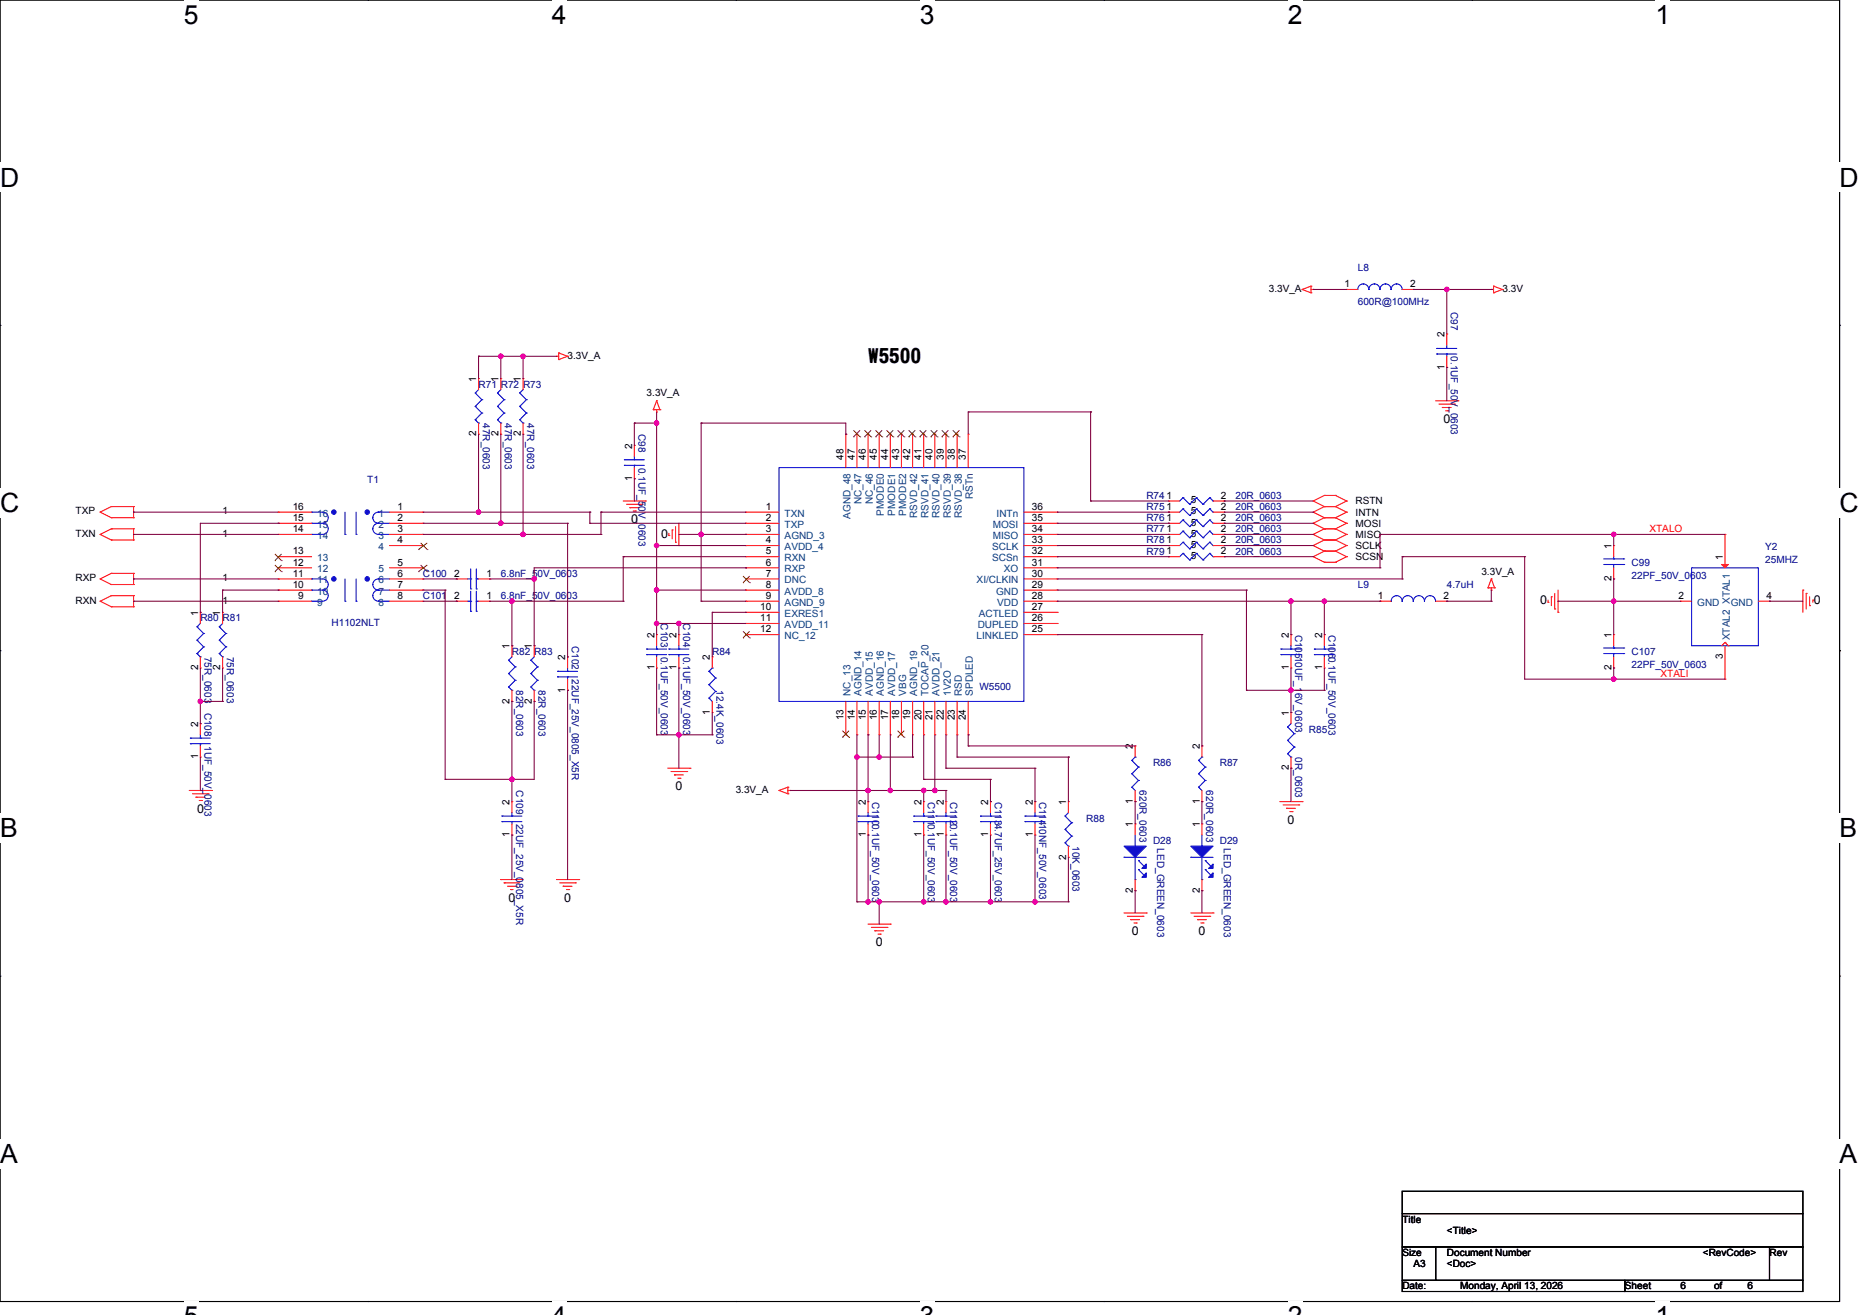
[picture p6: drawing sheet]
<svg xmlns="http://www.w3.org/2000/svg" width="297mm" height="210mm" viewBox="0 0 297 210" stroke-linecap="round" stroke-linejoin="round" font-family="sans-serif">
<path d="M0 0h293.9v207.8h-293.9z" fill="none" stroke="#000" stroke-width=".17"/>
<g fill="#fff">
<path d="M29.4 0h2.3v4.7h-2.3z"/>
<path d="M29.4 207.8h2.3v2.2h-2.3z"/>
</g>
<path d="M58.8 0h.1M58.8 207.8h.1" fill="none" stroke="#000" stroke-width=".17"/>
<g fill="#fff">
<path d="M88.2 0h2.3v4.7h-2.3z"/>
<path d="M88.2 207.8h2.3v2.2h-2.3z"/>
</g>
<path d="M117.6 0h.1M117.6 207.8h.1" fill="none" stroke="#000" stroke-width=".17"/>
<g fill="#fff">
<path d="M146.9 0h2.4v4.7h-2.4z"/>
<path d="M146.9 207.8h2.4v2.2h-2.4z"/>
</g>
<path d="M176.3 0h.1M176.3 207.8h.1" fill="none" stroke="#000" stroke-width=".17"/>
<g fill="#fff">
<path d="M205.7 0h2.4v4.7h-2.4z"/>
<path d="M205.7 207.8h2.4v2.2h-2.4z"/>
</g>
<path d="M235.1 0h.1M235.1 207.8h.1" fill="none" stroke="#000" stroke-width=".17"/>
<g fill="#fff">
<path d="M264.5 0h2.4v4.7h-2.4z"/>
<path d="M264.5 207.8h2.4v2.2h-2.4z"/>
<path d="M0 26h3.1v4.7h-3.1z"/>
<path d="M293.9 26h3.1v4.7h-3.1z"/>
<path d="M0 77.9h3.1v4.8h-3.1z"/>
<path d="M293.9 77.9h3.1v4.8h-3.1z"/>
</g>
<path d="M0 52h.1M293.9 52h.1" fill="none" stroke="#000" stroke-width=".17"/>
<g fill="#fff">
<path d="M0 129.9h2.8v4.7h-2.8z"/>
<path d="M293.9 129.9h2.8v4.7h-2.8z"/>
</g>
<path d="M0 103.9h.1M293.9 103.9h.1" fill="none" stroke="#000" stroke-width=".17"/>
<g fill="#fff">
<path d="M0 181.9h2.8v4.7h-2.8z"/>
<path d="M293.9 181.9h2.8v4.7h-2.8z"/>
</g>
<path d="M0 155.9h.1M293.9 155.9h.1M224 190.2h64v3.6h-64zM224 193.8h64v5.3h-64zM224 199.1h5.4v5.4h-5.4zM229.4 199.1h53.3v5.4h-53.3zM282.7 199.1h5.3v5.4h-5.3zM224 204.5h35.6v1.7h-35.6zM259.6 204.5h28.4v1.7h-28.4z" fill="none" stroke="#000" stroke-width=".17"/>
<g fill="none" stroke="#f00" stroke-width=".17">
<path d="M88.9 56.9h.1M88.9 56.9h.4M89.3 57.4h.1M89.3 56.4h.1M89.3 56.4v1M89.3 56.4l1.4 .5M90.7 56.9h.1M90.7 56.9l-1.4 .5M208 46.2h.1M208 46.2l1.4 .6M209.4 46.8h.1M209.4 45.7h.1"/>
<path d="M209.4 46.2h.4M209.4 45.7v1.1M209.4 45.7l-1.4 .5M209.8 46.2h.1M215.1 46.2h.1M215.1 46.2h1.8M224 46.2h1.8M225.8 46.2h.1M231.1 58.7h.1M231.1 53.3h.1M231.1 53.3v1.8M231.1 56.9v1.8"/>
<path d="M238.3 46.2h.1M238.3 46.2h.3M238.6 45.7h.1M238.6 46.8h.1M238.6 45.7v1.1M238.6 45.7l1.4 .5M240 46.2h.1M240 46.2l-1.4 .6M76.5 60.5h.1M76.5 69.3h.1M76.5 60.5v1.7M76.5 67.6v1.7"/>
<path d="M80 60.5h.1M80 69.3h.1M80 60.5v1.7M80 67.6v1.7M83.6 60.5h.1M83.6 69.3h.1M83.6 60.5v1.7M83.6 67.6v1.7M101.3 76.5h.1M101.3 71.1h.1M101.3 71.1v1.8M101.3 74.7v1.8"/>
<path d="M104.4 65.4h.1M104.4 65.4h1M104.9 65.8h.1M104.9 64h.1M104.9 65.4v.4M104.9 64l-.5 1.4M104.9 64l.5 1.4M105.4 65.4h.1M135.1 69.3h.1M135.1 69.3v5.4M136.9 69.3h.1M136.9 69.3v5.4"/>
<path d="M138.7 69.3h.1M138.7 69.3v5.4M140.5 69.3h.1M140.5 69.3v5.4M142.2 69.3h.1M142.2 69.3v5.4M144 69.3h.1M144 69.3v5.4M145.8 69.3h.1M145.8 69.3v5.4M147.6 69.3h.1M147.6 69.3v5.4"/>
<path d="M149.4 69.3h.1M149.4 69.3v5.4M151.1 69.3h.1M151.1 69.3v5.4M152.9 69.3h.1M152.9 69.3v5.4M154.7 69.3h.1M154.7 69.3v5.4M211.6 79.1h.1M211.6 79.1h1.8M211.6 79.1l-1.8 .9M213.4 79.1h.1"/>
<path d="M213.4 79.1l1.7 .9M229.4 64h3.5M229.9 64.5h2.5M230.4 65.1h.1M230.4 65.1h1.4M231 65.6h.3M231.3 65.6h.1M232.4 64.5h.1M232.9 64h.1M16 81.8h.1M16 85.3h.1M16 92.5h.1"/>
<path d="M16 96h.1M16 81.8l1.8 .9M16 85.3l1.8 .9M16 92.5l1.8 .8M16 96l1.8 .9M17.8 80.9h.1M17.8 82.7h.1M17.8 84.5h.1M17.8 86.2h.1M17.8 91.6h.1M17.8 93.3h.1M17.8 95.1h.1"/>
<path d="M17.8 96.9h.1M17.8 84.5h3.5M17.8 86.2h3.5M17.8 82.7h3.5M17.8 80.9h3.5M17.8 80.9l-1.8 .9M17.8 84.5l-1.8 .8M17.8 91.6l-1.8 .9M17.8 91.6h3.5M17.8 93.3h3.5M17.8 95.1l-1.8 .9M17.8 95.1h3.5"/>
<path d="M17.8 96.9h3.5M21.3 80.9h.1M21.3 82.7h.1M21.3 84.5h.1M21.3 86.2h.1M21.3 91.6h.1M21.3 93.3h.1M21.3 95.1h.1M21.3 96.9h.1M21.3 80.9v1.8M21.3 84.5v1.7M21.3 91.6v1.7"/>
<path d="M21.3 95.1v1.8M32 97.8h.1M32 97.8v1.8M35.6 97.8h.1M35.6 97.8v1.8M44.4 96h.1M44.4 94.2h.1M44.4 92.5h.1M44.4 90.7h.1M44.4 88.9h.1M44.4 85.3h.1M44.4 83.6h.1"/>
<path d="M44.4 81.8h.1M44.4 88.9h5.4M44.4 85.3h5.4M44.4 81.8h5.4M44.4 83.6h5.4M44.4 90.7h5.4M44.4 92.5h5.4M44.4 94.2h5.4M44.4 96h5.4M62.2 87.1h5.4M62.2 85.3h5.4M62.2 81.8h5.4"/>
<path d="M62.2 83.6h5.4M62.2 90.7h5.4M62.2 92.5h5.4M62.2 94.2h5.4M62.2 96h5.4M67.6 87.1h.1M67.6 85.3h.1M67.6 81.8h.1M67.6 83.6h.1M67.6 90.7h.1M67.6 92.5h.1M67.6 94.2h.1"/>
<path d="M67.6 96h.1M72.9 96h.1M72.9 92.5h.1M72.9 92.5h1.8M72.9 96h1.8M76.5 92.5h1.7M76.5 96h1.7M78.2 96h.1M78.2 92.5h.1M99.6 80h3.5M100.1 80.5h2.5M100.6 81.1h.1"/>
<path d="M100.6 81.1h1.5M101.2 81.6h.3M101.5 81.6h.1M102.6 80.5h.1M103.1 80h.1M106.9 85.5h.1M106.9 85.2v.3M107.4 84.6h.1M107.4 84.6v1.5M107.9 86.6h.1M107.9 84.1v2.5M108.5 87.1h.1"/>
<path d="M108.5 83.6v3.5M119.1 81.8h.1M119.1 83.6h.1M119.1 85.3h.1M119.1 87.1h.1M119.1 88.9h.1M119.1 90.7h.1M119.1 92.5h.1M119.1 94.2h.1M119.1 96h.1M119.1 97.8h.1M119.1 99.6h.1"/>
<path d="M119.1 88.9h5.4M119.1 87.1h5.4M119.1 85.3h5.4M119.1 81.8h5.4M119.1 83.6h5.4M119.1 90.7h5.4M119.1 92.5h5.4M119.1 94.2h5.4M119.1 96h5.4M119.1 97.8h5.4M119.1 99.6h5.4M163.6 88.9h5.3"/>
<path d="M163.6 87.1h5.3M163.6 85.3h5.3M163.6 81.8h5.3M163.6 83.6h5.3M163.6 90.7h5.3M163.6 92.5h5.3M163.6 94.2h5.3M163.6 96h5.3M163.6 97.8h5.3M163.6 99.6h5.3M168.9 81.8h.1M168.9 83.6h.1"/>
<path d="M168.9 85.3h.1M168.9 87.1h.1M168.9 88.9h.1M168.9 90.7h.1M168.9 92.5h.1M168.9 94.2h.1M168.9 96h.1M168.9 97.8h.1M168.9 99.6h.1M186.7 88.9h.1M186.7 80h.1M186.7 83.6h.1"/>
<path d="M186.7 85.3h.1M186.7 81.8h.1M186.7 87.1h.1M186.7 80h1.8M186.7 88.9h1.8M186.7 87.1h1.8M186.7 85.3h1.8M186.7 81.8h1.8M186.7 83.6h1.8M193.8 80h1.8M193.8 88.9h1.8M193.8 87.1h1.8"/>
<path d="M193.8 85.3h1.8M193.8 81.8h1.8M193.8 83.6h1.8M195.6 88.9h.1M195.6 80h.1M195.6 83.6h.1M195.6 85.3h.1M195.6 81.8h.1M195.6 87.1h.1M209.8 85.3h.1M209.8 83.6h.1M209.8 88.9h.1"/>
<path d="M209.8 87.1h.1M209.8 81.8h.1M209.8 80h.1M209.8 85.3l1.8 .9M209.8 83.6l1.8 .9M209.8 88.9l1.8 .9M209.8 87.1l1.8 .9M209.8 81.8l1.8 .9M209.8 80l1.8 .9M211.6 84.5h.1M211.6 86.2h.1M211.6 82.7h.1"/>
<path d="M211.6 88h.1M211.6 89.8h.1M211.6 80.9h.1M211.6 84.5h1.8M211.6 84.5l-1.8 .8M211.6 86.2h1.8M211.6 82.7h1.8M211.6 82.7l-1.8 .9M211.6 88h1.8M211.6 88l-1.8 .9M211.6 89.8h1.8M211.6 86.2l-1.8 .9"/>
<path d="M211.6 80.9h1.8M211.6 80.9l-1.8 .9M213.4 84.5h.1M213.4 86.2h.1M213.4 82.7h.1M213.4 88h.1M213.4 89.8h.1M213.4 80.9h.1M213.4 84.5l1.7 .8M213.4 82.7l1.7 .9M213.4 88l1.7 .9M213.4 86.2l1.7 .9"/>
<path d="M213.4 80.9l1.7 .9M215.1 85.3h.1M215.1 83.6h.1M215.1 88.9h.1M215.1 87.1h.1M215.1 81.8h.1M215.1 80h.1M215.1 85.3l-1.7 .9M215.1 83.6l-1.7 .9M215.1 88.9l-1.7 .9M215.1 87.1l-1.7 .9M215.1 81.8l-1.7 .9"/>
<path d="M215.1 80l-1.7 .9M220.5 96h.1M220.5 96h1.7M229.4 96h1.7M231.1 96h.1M237.7 93.9h.1M237.7 93.9h1.1M238.3 94.2h.1M238.3 92.5h.1M238.3 93.9v.3M238.3 92.5l-.6 1.4M238.3 92.5l.5 1.4"/>
<path d="M238.8 93.9h.1M247.3 96.2h.1M247.3 95.8v.4M247.9 95.3h.1M247.9 95.3v1.4M248.4 97.3h.1M248.4 94.8v2.5M248.9 97.8h.1M248.9 94.2v3.6M257.8 87.1h.1M257.8 92.5h.1M257.8 87.1v1.8"/>
<path d="M257.8 90.7v1.8M268.5 96h.1M268.5 96h1.8M275.6 85.3h.1M275.6 85.3v5.4M280.9 96h1.8M282.7 96h.1M288 94.2h.1M288 94.2v3.6M288.6 94.8h.1M288.6 94.8v2.5M289.1 96.7h.1"/>
<path d="M289.1 95.3v1.4M289.6 95.8h.1M289.6 95.8v.4M32 115.6h.1M32 106.7h.1M32 104.9v1.8M32 115.6v1.7M32 119.1v1.8M35.6 106.7h.1M35.6 104.9v1.8M81.8 103.1h.1M81.8 112h.1"/>
<path d="M81.8 103.1v1.8M81.8 110.2v1.8M85.3 103.1h.1M85.3 112h.1M85.3 103.1v1.8M85.3 110.2v1.8M90.7 110.2h.1M90.7 104.9h.1M90.7 104.9v1.8M90.7 108.5v1.7M104.9 106.7h.1M104.9 101.3h.1"/>
<path d="M104.9 101.3v1.8M104.9 104.9v1.8M108.5 106.7h.1M108.5 101.3h.1M108.5 101.3v1.8M108.5 104.9v1.8M113.8 113.8h.1M113.8 104.9h.1M113.8 104.9v1.8M113.8 112v1.8M119.1 101.3h.1M119.1 101.3h5.4"/>
<path d="M135.1 117.3h.1M135.1 112v5.3M136.9 117.3h.1M136.9 112v5.3M138.7 117.3h.1M138.7 112v5.3M140.5 117.3h.1M140.5 112v5.3M142.2 117.3h.1M142.2 112v5.3M144 117.3h.1M144 112v5.3"/>
<path d="M145.8 117.3h.1M145.8 112v5.3M147.6 117.3h.1M147.6 112v5.3M149.4 117.3h.1M149.4 112v5.3M151.1 117.3h.1M151.1 112v5.3M152.9 117.3h.1M152.9 112v5.3M154.7 117.3h.1M154.7 112v5.3"/>
<path d="M163.6 101.3h5.3M168.9 101.3h.1M181.4 119.1h.1M181.4 119.1v1.8M192 119.1h.1M192 119.1v1.8M206.2 113.8h.1M206.2 106.7h.1M206.2 101.3h.1M206.2 101.3v1.8M206.2 104.9v1.8M206.2 113.8v1.8"/>
<path d="M211.6 106.7h.1M211.6 101.3h.1M211.6 101.3v1.8M211.6 104.9v1.8M257.8 101.3h.1M257.8 106.7h.1M257.8 101.3v1.8M257.8 104.9v1.8M275.6 102.6h.1M275.6 108.5h.1M275.6 102.6l-.5 .5M275.6 102.6l.5 .5"/>
<path d="M275.6 103.1v5.4M276.1 103.1h.1M30.2 126.2h3.6M30.8 126.8h2.5M31.3 127.3h.1M31.3 127.3h1.4M31.8 127.8h.4M32 120.9h.1M32.2 127.8h.1M33.3 126.8h.1M33.8 126.2h.1M81.8 133.3h.1"/>
<path d="M81.8 128h.1M81.8 128v1.8M81.8 131.6v1.7M106.7 122.7h3.5M107.2 123.2h2.5M107.7 123.8h.1M107.7 123.8h1.5M108.3 124.3h.3M108.6 124.3h.1M109.7 123.2h.1M110.2 122.7h.1M124.5 126.2h.1"/>
<path d="M124.5 126.2l1.4 .6M125.9 126.8h.1M125.9 125.7h.1M125.9 126.2h.3M125.9 125.7v1.1M125.9 125.7l-1.4 .5M126.2 126.2h.1M138.7 133.3h.1M138.7 128h.1M138.7 128v1.8M138.7 131.6v1.7M147.6 133.3h.1"/>
<path d="M147.6 128h.1M147.6 128v1.8M147.6 131.6v1.7M151.1 133.3h.1M151.1 128h.1M151.1 128v1.8M151.1 131.6v1.7M158.2 133.3h.1M158.2 128h.1M158.2 128v1.8M158.2 131.6v1.7M165.4 133.3h.1"/>
<path d="M165.4 128h.1M165.4 128v1.8M165.4 131.6v1.7M170.7 128h.1M170.7 136.9h.1M170.7 128v1.8M170.7 135.1v1.8M181.4 128h.1M181.4 131.6h.1M181.4 126.2v1.8M181.4 131.6v1.7M192 128h.1"/>
<path d="M192 131.6h.1M192 126.2v1.8M192 131.6v1.7M204.5 128h3.5M205 128.5h2.5M205.5 129.1h.1M205.5 129.1h1.5M206.1 129.6h.3M206.2 122.7h.1M206.2 120.9v1.8M206.4 129.6h.1M207.5 128.5h.1"/>
<path d="M208 128h.1M80 140.5h.1M80 140.5h3.6M80.5 141h.1M80.5 141h2.5M81.1 141.5h1.4M81.6 142.1h.1M81.6 142.1h.4M82.5 141.5h.1M88.9 140.5h3.6M89.4 141h2.5M90 141.5h.1"/>
<path d="M90 141.5h1.4M90.5 142.1h.4M90.9 142.1h.1M91.9 141h.1M92.5 140.5h.1M138.7 147.6h3.5M139.2 148.1h2.5M139.8 148.6h.1M139.8 148.6h1.4M140.3 149.2h.3M140.6 149.2h.1M141.7 148.1h.1"/>
<path d="M142.2 147.6h.1M179.6 145.8h3.5M180.1 146.3h2.5M180.6 146.9h.1M180.6 146.9h1.5M181.2 147.4h.3M181.4 142.2h.1M181.4 140.5v1.7M181.5 147.4h.1M182.6 146.3h.1M183.1 145.8h.1M190.2 145.8h3.6"/>
<path d="M190.8 146.3h2.5M191.3 146.9h.1M191.3 146.9h1.4M191.8 147.4h.4M192 142.2h.1M192 140.5v1.7M192.2 147.4h.1M193.3 146.3h.1M193.8 145.8h.1"/>
</g>
<g fill="none" stroke="#00f" stroke-width=".17">
<path d="M216.9 46.2a.88 .88 0 0 1 .9-.9 .88 .88 0 0 1 .9 .9 .88 .88 0 0 1 .9-.9 .88 .88 0 0 1 .9 .9 .88 .88 0 0 1 .9-.9 .88 .88 0 0 1 .8 .9 .88 .88 0 0 1 .9-.9 .88 .88 0 0 1 .9 .9M229.5 55.6h.1M229.5 56.5h.1M229.5 55.6h3.2M229.5 56.5h3.2M231.1 56.5h.1M231.1 55.6h.1M231.1 55.1v.5M231.1 56.5v.4M75.9 62.8h.1M75.9 64.9h.1M75.9 67h.1"/>
<path d="M75.9 62.8l1.1 1M75.9 64.9l1.1 1.1M75.9 67l.6 .6M76.5 67.6h.1M76.5 62.2l-.6 .6M77 63.8h.1M77 66h.1M77 63.8l-1.1 1.1M77 66l-1.1 1M79.5 62.8h.1M79.5 64.9h.1M79.5 67h.1"/>
<path d="M79.5 62.8l1 1M79.5 64.9l1 1.1M79.5 67l.5 .6M80 67.6h.1M80 62.2l-.5 .6M80.5 63.8h.1M80.5 66h.1M80.5 63.8l-1 1.1M80.5 66l-1 1M83 62.8h.1M83 64.9h.1M83 67h.1"/>
<path d="M83 62.8l1.1 1M83 64.9l1.1 1.1M83 67l.6 .6M83.6 67.6h.1M83.6 62.2l-.6 .6M84.1 63.8h.1M84.1 66h.1M84.1 63.8l-1.1 1.1M84.1 66l-1.1 1M99.7 73.4h.1M99.7 74.3h.1M99.7 73.4h3.2"/>
<path d="M99.7 74.3h3.2M101.3 74.3h.1M101.3 73.4h.1M101.3 72.9v.5M101.3 74.3v.4M124.5 74.7h39.1v37.3h-39.1zM189 79.5h.1M189 79.5l-.5 .5M189 79.5l1.1 1M191.1 79.5h.1M191.1 79.5l-1 1M191.1 79.5l1.1 1"/>
<path d="M193.3 79.5h.1M193.3 79.5l-1.1 1M193.3 79.5l.5 .5M32 99.6l-.5 .5M35.6 99.6l-.6 .5M49.8 92.5h1.8a.88 .88 0 0 1 .8 .8 .88 .88 0 0 1-.8 .9M49.8 81.8h1.8a.88 .88 0 0 1 .8 .9 .88 .88 0 0 1-.8 .9M49.8 92.5h.1M49.8 94.2h.1M49.8 96h.1M49.8 85.3h.1M49.8 83.6h.1"/>
<path d="M49.8 81.8h.1M49.8 85.3h1.8M49.8 83.6h1.8M49.8 94.2h1.8M51.6 83.6a.88 .88 0 0 1 .8 .8 .88 .88 0 0 1-.8 .9M51.6 94.2a.88 .88 0 0 1 .8 .9 .88 .88 0 0 1-.8 .9h-1.8M55.1 85.3h.1M55.1 96h.1M55.1 81.8v3.5M55.1 92.5v3.5M56.9 85.3h.1M56.9 96h.1"/>
<path d="M56.9 81.8v3.5M56.9 92.5v3.5M60.5 81.8a.88 .88 0 0 0-.9 .9 .88 .88 0 0 0 .9 .9M60.5 85.3h.1M60.5 81.8h.1M60.5 83.6a.88 .88 0 0 0-.9 .9 .88 .88 0 0 0 .9 .8M60.5 94.2a.88 .88 0 0 0-.9 .9 .88 .88 0 0 0 .9 .9M60.5 92.5a.88 .88 0 0 0-.9 .9v-.1a.88 .88 0 0 0 .9 .9M60.5 83.6h.1M60.5 92.5h.1M60.5 94.2h.1M60.5 96h.1"/>
<path d="M60.5 85.3h1.7M60.5 81.8h1.7M60.5 83.6h1.7M60.5 92.5h1.7M60.5 94.2h1.7M60.5 96h1.7M74.7 92.5h.5M74.7 96h.5M75.2 97.6h.1M75.2 96h.1M75.2 94.1h.1M75.2 92.5h.1"/>
<path d="M75.2 90.9v3.2M75.2 94.4v3.2M76.1 96h.1M76.1 97.6h.1M76.1 92.5h.1M76.1 94.1h.1M76.1 92.5h.4M76.1 96h.4M76.1 90.9v3.2M76.1 94.4v3.2M189 88.4h.1M189 83h.1"/>
<path d="M189 84.8h.1M189 81.3h.1M189 86.6h.1M189 88.4l-.5 .5M189 88.4l1.1 1M189 83l-.5 .6M189 83l1.1 1.1M189 84.8l-.5 .5M189 84.8l1.1 1.1M189 81.3l-.5 .5M189 81.3l1.1 1M189 86.6l-.5 .5"/>
<path d="M189 86.6l1.1 1.1M190.1 89.4h.1M190.1 80.5h.1M190.1 84.1h.1M190.1 85.9h.1M190.1 82.3h.1M190.1 87.7h.1M191.1 88.4h.1M191.1 83h.1M191.1 84.8h.1M191.1 81.3h.1M191.1 86.6h.1"/>
<path d="M191.1 88.4l-1 1M191.1 88.4l1.1 1M191.1 83l-1 1.1M191.1 83l1.1 1.1M191.1 84.8l-1 1.1M191.1 84.8l1.1 1.1M191.1 81.3l-1 1M191.1 81.3l1.1 1M191.1 86.6l-1 1.1M191.1 86.6l1.1 1.1M192.2 89.4h.1M192.2 80.5h.1"/>
<path d="M192.2 84.1h.1M192.2 85.9h.1M192.2 82.3h.1M192.2 87.7h.1M193.3 88.4h.1M193.3 83h.1M193.3 84.8h.1M193.3 81.3h.1M193.3 86.6h.1M193.3 88.4l-1.1 1M193.3 88.4l.5 .5M193.3 83l-1.1 1.1"/>
<path d="M193.3 83l.5 .6M193.3 84.8l-1.1 1.1M193.3 84.8l.5 .5M193.3 81.3l-1.1 1M193.3 81.3l.5 .5M193.3 86.6l-1.1 1.1M193.3 86.6l.5 .5M193.8 88.9h.1M193.8 80h.1M193.8 83.6h.1M193.8 85.3h.1M193.8 81.8h.1"/>
<path d="M193.8 87.1h.1M222.2 96a.88 .88 0 0 1 .9-.9 .88 .88 0 0 1 .9 .9 .88 .88 0 0 1 .9-.9 .88 .88 0 0 1 .9 .9M225.8 96a.88 .88 0 0 1 .9-.9 .88 .88 0 0 1 .9 .9 .88 .88 0 0 1 .9-.9 .88 .88 0 0 1 .9 .9M256.2 90.1h3.2M256.2 89.3h3.2M257.8 89.3h.1M257.8 90.1h.1M257.8 88.9v.4M257.8 90.1v.6M259.4 90.1h.1M259.4 89.3h.1M270.3 90.7h10.6v12.4h-10.6z"/>
<path d="M30.4 117.9h.1M30.4 118.8h.1M30.4 117.9h3.2M30.4 118.8h3.2M31.5 100.1h.1M31.5 102.2h.1M31.5 104.4h.1M31.5 100.1l1 1.1M31.5 102.2l1 1.1M31.5 104.4l.5 .5M32 118.8h.1M32 117.9h.1"/>
<path d="M32 104.9h.1M32 117.3v.6M32 118.8v.3M32.5 101.2h.1M32.5 103.3h.1M32.5 101.2l-1 1M32.5 103.3l-1 1.1M35 100.1h.1M35 102.2h.1M35 104.4h.1M35 100.1l1.1 1.1M35 102.2l1.1 1.1"/>
<path d="M35 104.4l.6 .5M35.6 104.9h.1M36.1 101.2h.1M36.1 103.3h.1M36.1 101.2l-1.1 1M36.1 103.3l-1.1 1.1M81.3 105.4h.1M81.3 107.6h.1M81.3 109.7h.1M81.3 105.4l1 1.1M81.3 107.6l1 1M81.3 109.7l.5 .5"/>
<path d="M81.8 110.2h.1M81.8 104.9l-.5 .5M82.3 106.5h.1M82.3 108.6h.1M82.3 106.5l-1 1.1M82.3 108.6l-1 1.1M84.8 105.4h.1M84.8 107.6h.1M84.8 109.7h.1M84.8 105.4l1.1 1.1M84.8 107.6l1.1 1M84.8 109.7l.5 .5"/>
<path d="M85.3 110.2h.1M85.3 104.9l-.5 .5M85.9 106.5h.1M85.9 108.6h.1M85.9 106.5l-1.1 1.1M85.9 108.6l-1.1 1.1M89.1 107.2h.1M89.1 108.1h.1M89.1 107.2h3.2M89.1 108.1h3.2M90.7 108.1h.1M90.7 107.2h.1"/>
<path d="M90.7 106.7v.5M90.7 108.1v.4M103.3 103.7h.1M103.3 104.5h.1M103.3 103.7h3.2M103.3 104.5h3.2M104.9 104.5h.1M104.9 103.7h.1M104.9 103.1v.6M104.9 104.5v.4M106.9 103.7h.1M106.9 104.5h.1"/>
<path d="M106.9 103.7h3.2M106.9 104.5h3.2M108.5 104.5h.1M108.5 103.7h.1M108.5 103.1v.6M108.5 104.5v.4M113.3 111.5h.1M113.3 109.3h.1M113.3 107.2h.1M113.3 111.5l.5 .5M113.3 109.3l1 1.1M113.3 107.2l1 1.1"/>
<path d="M113.8 106.7h.1M113.8 106.7l-.5 .5M114.3 110.4h.1M114.3 108.3h.1M114.3 110.4l-1 1.1M114.3 108.3l-1 1M204.6 103.7h.1M204.6 104.5h.1M204.6 103.7h3.2M204.6 104.5h3.2M205.7 116.1h.1M205.7 118.2h.1"/>
<path d="M205.7 116.1l1.1 1.1M205.7 118.2l1.1 1.1M206.2 104.5h.1M206.2 103.7h.1M206.2 115.6l-.5 .5M206.2 103.1v.6M206.2 104.5v.4M206.8 117.2h.1M206.8 119.3h.1M206.8 117.2l-1.1 1M206.8 119.3l-1.1 1.1M210 103.7h.1"/>
<path d="M210 104.5h.1M210 103.7h3.2M210 104.5h3.2M211.6 104.5h.1M211.6 103.7h.1M211.6 103.1v.6M211.6 104.5v.4M256.2 104.4h3.2M256.2 103.5h3.2M257.8 103.5h.1M257.8 104.4h.1M257.8 103.1v.4"/>
<path d="M257.8 104.4v.5M259.4 104.4h.1M259.4 103.5h.1M80.2 130.3h.1M80.2 131.2h.1M80.2 130.3h3.2M80.2 131.2h3.2M81.8 131.2h.1M81.8 130.3h.1M81.8 129.8v.5M81.8 131.2v.4M137.1 130.3h.1"/>
<path d="M137.1 131.2h.1M137.1 130.3h3.2M137.1 131.2h3.2M138.7 131.2h.1M138.7 130.3h.1M138.7 129.8v.5M138.7 131.2v.4M146 130.3h.1M146 131.2h.1M146 130.3h3.2M146 131.2h3.2M147.6 131.2h.1"/>
<path d="M147.6 130.3h.1M147.6 129.8v.5M147.6 131.2v.4M149.5 130.3h.1M149.5 131.2h.1M149.5 130.3h3.2M149.5 131.2h3.2M151.1 131.2h.1M151.1 130.3h.1M151.1 129.8v.5M151.1 131.2v.4M156.6 130.3h.1"/>
<path d="M156.6 131.2h.1M156.6 130.3h3.2M156.6 131.2h3.2M158.2 131.2h.1M158.2 130.3h.1M158.2 129.8v.5M158.2 131.2v.4M163.8 130.3h.1M163.8 131.2h.1M163.8 130.3h3.2M163.8 131.2h3.2M165.4 131.2h.1"/>
<path d="M165.4 130.3h.1M165.4 129.8v.5M165.4 131.2v.4M170.2 130.3h.1M170.2 132.5h.1M170.2 134.6h.1M170.2 130.3l1 1.1M170.2 132.5l1 1M170.2 134.6l.5 .5M170.7 135.1h.1M170.7 129.8l-.5 .5M171.2 131.4h.1"/>
<path d="M171.2 133.5h.1M171.2 131.4l-1 1.1M171.2 133.5l-1 1.1M179.6 136.9h.1M179.6 136.9h3.5M180.8 125.7h.1M180.8 123.6h.1M180.8 121.4h.1M180.8 125.7l.6 .5M180.8 123.6l1.1 1M180.8 121.4l1.1 1.1M181.4 120.9h.1"/>
<path d="M181.4 135.1h.1M181.4 120.9l-.6 .5M181.4 133.3v1.8M181.4 136.9v3.6M181.9 124.6h.1M181.9 122.5h.1M181.9 137.4h.1M181.9 138.9h.1M181.9 124.6l-1.1 1.1M181.9 122.5l-1.1 1.1M181.9 137.4l.9 .9M181.9 138.9l.9 .9"/>
<path d="M190.2 136.9h.1M190.2 136.9h3.6M191.5 125.7h.1M191.5 123.6h.1M191.5 121.4h.1M191.5 125.7l.5 .5M191.5 123.6l1.1 1M191.5 121.4l1.1 1.1M192 120.9h.1M192 135.1h.1M192 120.9l-.5 .5M192 133.3v1.8"/>
<path d="M192 136.9v3.6M192.6 124.6h.1M192.6 122.5h.1M192.6 137.4h.1M192.6 138.9h.1M192.6 137.4l.8 .9M192.6 124.6l-1.1 1.1M192.6 122.5l-1.1 1.1M192.6 138.9l.8 .9M205.7 120.4h.1M205.7 120.4l.5 .5M206.2 120.9h.1"/>
<path d="M181.4 140.5h.1M192 140.5h.1"/>
</g>
<g fill="#00f" stroke="#00f" stroke-width=".17">
<path d="M179.6 135.1h3.5l-1.7 1.8z"/>
<path d="M183.1 138v.7h-.7z"/>
<path d="M182.4 140.1l.7-.7v.7z"/>
<path d="M190.2 135.1h3.6l-1.8 1.8z"/>
<path d="M193.1 138.7l.7-.7v.7z"/>
<path d="M193.1 140.1l.7-.7v.7z"/>
<circle cx="58.7" cy="92.5" r=".35"/>
<circle cx="58.7" cy="81.8" r=".35"/>
<circle cx="53.3" cy="81.8" r=".35"/>
<circle cx="53.3" cy="92.5" r=".35"/>
</g>
<g fill="none" stroke="#804000" stroke-width=".16">
<path d="M136.3 69.8h.1M136.3 68.7l1.1 1.1M137.4 69.8h.1M137.4 68.7l-1.1 1.1M138.1 69.8h.1M138.1 68.7l1.1 1.1M139.2 69.8h.1M139.2 68.7l-1.1 1.1M139.9 69.8h.1M139.9 68.7l1 1.1M140.9 69.8h.1M140.9 68.7l-1 1.1"/>
<path d="M141.6 69.8h.1M141.6 68.7l1.1 1.1M142.7 69.8h.1M142.7 68.7l-1.1 1.1M143.4 69.8h.1M143.4 68.7l1.1 1.1M144.5 69.8h.1M144.5 68.7l-1.1 1.1M145.2 69.8h.1M145.2 68.7l1 1.1M146.2 69.8h.1M146.2 68.7l-1 1.1"/>
<path d="M146.9 69.8h.1M146.9 68.7l1.1 1.1M148 69.8h.1M148 68.7l-1.1 1.1M148.7 69.8h.1M148.7 68.7l1.1 1.1M149.8 69.8h.1M149.8 68.7l-1.1 1.1M150.5 69.8h.1M150.5 68.7l1 1.1M151.5 69.8h.1M151.5 68.7l-1 1.1"/>
<path d="M152.2 69.8h.1M152.2 68.7l1.1 1.1M153.3 69.8h.1M153.3 68.7l-1.1 1.1M43.9 91.3h.1M43.9 89.5h.1M43.9 90.2l1.1 1.1M43.9 88.5l1.1 1M45 91.3h.1M45 89.5h.1M45 90.2l-1.1 1.1M45 88.5l-1.1 1"/>
<path d="M66.9 87.8h.1M66.9 91.3h.1M67.2 86.7l1.1 1.1M67.2 90.2l1.1 1.1M68.3 87.8h.1M68.3 91.3h.1M68.3 86.7l-1.4 1.1M68.3 90.2l-1.4 1.1M118.7 93.1h.1M118.7 92l1.1 1.1M119.8 93.1h.1M119.8 92l-1.1 1.1"/>
<path d="M118.7 101.9h.1M118.7 100.8l1.1 1.1M119.8 101.9h.1M119.8 100.8l-1.1 1.1M134.6 117.7h.1M134.6 116.7l1 1M135.6 117.7h.1M135.6 116.7l-1 1M143.4 117.7h.1M143.4 116.7l1.1 1M144.5 117.7h.1M144.5 116.7l-1.1 1"/>
</g>
<path d="M275.1 90.1h1l-.5 .6z" fill="#f00" stroke="#f00" stroke-width=".17"/>
<g fill="none" stroke="#800040" stroke-width=".17">
<path d="M76.5 56.9h.1M76.5 56.9v3.6M76.5 56.9h12.4M80 56.9h.1M80 56.9v3.6M83.6 56.9h.1M83.6 56.9v3.6M209.8 46.2h.1M209.8 46.2h5.3M225.8 46.2h.1M225.8 46.2h12.5M231.1 46.2h.1"/>
<path d="M231.1 58.7h.1M231.1 46.2v7.1M231.1 58.7v5.3M238.3 46.2h.1M76.5 69.3v12.5M80 69.3v14.3M83.6 69.3v16M101.3 67.6h.1M101.3 76.5h.1M101.3 67.6v3.5M101.3 76.5v3.5M101.3 67.6h3.6"/>
<path d="M104.9 67.6h.1M104.9 65.8v35.5M112 67.6h.1M112 67.6h23.1v1.7M112 67.6v28.4M135.1 69.3h.1M154.7 65.8h.1M154.7 65.8v3.5M154.7 65.8h19.5M174.2 65.8h.1M174.2 65.8v14.2M21.3 85.3h.1"/>
<path d="M21.3 81.8h.1M21.3 92.5h.1M21.3 96h.1M21.3 85.3h23.1M21.3 81.8h23.1M21.3 92.5h23.1M21.3 96h23.1M32 97.8h.1M35.6 94.2h.1M35.6 94.2h8.8M35.6 94.2v3.6M44.4 83.6h.1"/>
<path d="M44.4 94.2h.1M44.4 83.6h-12.4v14.2M67.6 85.3h28.4M67.6 83.6h23.1M67.6 81.8h26.6M67.6 92.5h5.3M67.6 96h5.3M67.6 94.2h3.5M71.1 94.2h.1M71.1 94.2v30.3M72.9 92.5h.1M72.9 96h.1"/>
<path d="M76.5 81.8h.1M78.2 92.5h7.1M78.2 96h21.4M80 83.6h.1M81.8 96h.1M81.8 96v7.1M83.6 85.3h.1M85.3 92.5h.1M90.7 83.6h.1M90.7 83.6v21.3M94.2 83.6h.1M94.2 81.8h.1"/>
<path d="M94.2 83.6h24.9M94.2 81.8v1.8M96 81.8h.1M96 85.3h.1M96 81.8h23.1M96 81.8v3.5M99.6 88.9h.1M99.6 96h.1M99.6 88.9h19.5M99.6 88.9v7.1M104.9 87.1h.1M104.9 94.2h.1"/>
<path d="M104.9 99.6h.1M104.9 87.1h14.2M104.9 94.2h14.2M104.9 99.6h14.2M108.5 99.6h.1M108.5 85.3h10.6M108.5 99.6v1.7M112 85.3h.1M112 96h.1M112 96h7.1M113.8 97.8h.1M113.8 97.8v7.1"/>
<path d="M113.8 97.8h5.3M119.1 90.7h.1M119.1 85.3h.1M119.1 97.8h.1M119.1 90.7h-33.8v12.4M168.9 88.9h17.8M168.9 87.1h17.8M168.9 85.3h17.8M168.9 83.6h17.8M168.9 81.8h17.8M168.9 90.7h51.6M168.9 92.5h55.1"/>
<path d="M168.9 96h51.6M168.9 94.2h30.2M174.2 80h.1M174.2 80h12.5M186.7 88.9h.1M186.7 87.1h.1M186.7 85.3h.1M186.7 83.6h.1M186.7 81.8h.1M195.6 83.6h.1M195.6 85.3h.1M195.6 87.1h.1"/>
<path d="M195.6 88.9h.1M195.6 80h.1M195.6 88.9h14.2M195.6 87.1h14.2M195.6 85.3h14.2M195.6 83.6h14.2M195.6 80h14.2M195.6 81.8h14.2M199.1 94.2h.1M199.1 94.2v16M206.2 96h.1M206.2 96v5.3"/>
<path d="M209.8 81.8h.1M211.6 96h.1M211.6 96v5.3M220.5 96h.1M220.5 90.7h.1M220.5 85.3h.1M220.5 85.3h55.1M220.5 85.3v5.4M224 92.5h.1M224 88.9h.1M224 88.9h19.6M224 88.9v3.6"/>
<path d="M231.1 96h.1M231.1 96h7.2M238.3 96h.1M238.3 94.2v1.8M243.6 88.9h.1M243.6 88.9v19.6h32M248.9 96h.1M248.9 96h19.6M257.8 85.3h.1M257.8 92.5h.1M257.8 96h.1M257.8 85.3v1.8"/>
<path d="M257.8 92.5v8.8M282.7 96h.1M282.7 96h5.3M32 112h.1M32 115.6h.1M32 106.7v8.9M32 112h3.6M35.6 112h.1M35.6 106.7v5.3M81.8 103.1h.1M81.8 112h.1M81.8 112v16"/>
<path d="M85.3 112h.1M85.3 103.1h.1M85.3 112v12.5h-14.2M90.7 110.2h.1M90.7 104.9h.1M90.7 110.2v30.3M104.9 117.3h.1M104.9 106.7v10.6M104.9 117.3h8.9M108.5 106.7h.1M108.5 117.3h.1M108.5 106.7v16"/>
<path d="M113.8 117.3h.1M113.8 113.8v3.5M136.9 117.3v26.7M138.7 117.3h.1M138.7 117.3v10.7M140.5 117.3v3.6M142.2 117.3v8.9M145.8 117.3v3.6M147.6 117.3v7.2M149.4 117.3v8.9M151.1 117.3v5.4M152.9 117.3v3.6"/>
<path d="M154.7 119.1h.1M154.7 117.3h.1M154.7 117.3v1.8M154.7 119.1h26.7M168.9 101.3h23.1M192 101.3h.1M192 119.1h.1M192 101.3v17.8M199.1 110.2h.1M199.1 110.2h12.5M206.2 101.3h.1M206.2 110.2h.1"/>
<path d="M206.2 113.8h.1M206.2 106.7v7.1M211.6 101.3h.1M211.6 110.2h.1M211.6 106.7v3.5M257.8 106.7h.1M257.8 108.5h.1M257.8 106.7v1.8M32 126.2h.1M32 120.9v5.3M71.1 124.5h.1M81.8 124.5h.1"/>
<path d="M81.8 133.3h.1M81.8 133.3v7.2M126.2 126.2h24.9M136.9 120.9h.1M136.9 120.9h8.9M138.7 133.3h.1M138.7 126.2h.1M138.7 133.3v10.7M140.5 120.9h.1M142.2 126.2h.1M145.8 120.9h.1M147.6 126.2h.1"/>
<path d="M147.6 124.5h.1M147.6 126.2v1.8M147.6 133.3v10.7M147.6 124.5h10.6M149.4 126.2h.1M151.1 126.2h.1M151.1 122.7h.1M151.1 126.2v1.8M151.1 133.3v10.7M151.1 122.7h14.3M152.9 120.9h.1M152.9 120.9h17.8"/>
<path d="M158.2 124.5h.1M158.2 128h.1M158.2 124.5v3.5M158.2 133.3v10.7M165.4 122.7h.1M165.4 128h.1M165.4 122.7v5.3M165.4 133.3v10.7M170.7 120.9h.1M170.7 120.9v7.1M170.7 136.9v7.1M181.4 128h.1"/>
<path d="M181.4 128v3.6M192 128h.1M192 128v3.6M206.2 122.7h.1M206.2 122.7v5.3M136.9 144h.1M136.9 144h33.8M138.7 144h.1M140.5 144h.1M140.5 144v3.6M147.6 144h.1M151.1 144h.1"/>
<path d="M158.2 144h.1M165.4 144h.1M170.7 144h.1M181.4 142.2h.1M181.4 142.2v3.6M192 142.2h.1M192 142.2v3.6"/>
</g>
<g fill="#f0f" stroke="#f0f" stroke-width=".17">
<circle cx="80" cy="83.6" r=".35"/>
<circle cx="104.9" cy="67.6" r=".35"/>
<circle cx="104.9" cy="87.1" r=".35"/>
<circle cx="112" cy="85.3" r=".35"/>
<circle cx="83.6" cy="85.3" r=".35"/>
<circle cx="104.9" cy="94.2" r=".35"/>
<circle cx="108.5" cy="99.6" r=".35"/>
<circle cx="104.9" cy="99.6" r=".35"/>
<circle cx="108.5" cy="117.3" r=".35"/>
<circle cx="138.7" cy="144" r=".35"/>
<circle cx="138.7" cy="126.2" r=".35"/>
<circle cx="136.9" cy="120.9" r=".35"/>
<circle cx="140.5" cy="120.9" r=".35"/>
<circle cx="149.3" cy="126.2" r=".35"/>
<circle cx="151.1" cy="144" r=".35"/>
<circle cx="165.3" cy="144" r=".35"/>
<circle cx="158.2" cy="144" r=".35"/>
<circle cx="206.2" cy="96" r=".35"/>
<circle cx="211.6" cy="96" r=".35"/>
<circle cx="206.2" cy="110.2" r=".35"/>
<circle cx="257.8" cy="96" r=".35"/>
<circle cx="257.8" cy="85.3" r=".35"/>
<circle cx="257.8" cy="108.5" r=".35"/>
<circle cx="140.5" cy="144" r=".35"/>
<circle cx="147.6" cy="144" r=".35"/>
<circle cx="142.2" cy="126.2" r=".35"/>
<circle cx="147.6" cy="126.2" r=".35"/>
<circle cx="231.1" cy="46.2" r=".35"/>
<circle cx="76.4" cy="81.8" r=".35"/>
<circle cx="80" cy="56.9" r=".35"/>
<circle cx="83.6" cy="56.9" r=".35"/>
<circle cx="81.8" cy="96" r=".35"/>
<circle cx="85.3" cy="92.5" r=".35"/>
<circle cx="81.8" cy="124.5" r=".35"/>
<circle cx="32" cy="112" r=".35"/>
</g>
<g font-size="4.2">
<text x="29.4" y="3.8">5</text>
<text x="88.2" y="3.8">4</text>
<text x="147" y="3.8">3</text>
<text x="205.7" y="3.8">2</text>
<text x="264.5" y="3.8">1</text>
<text x="0" y="29.8">D</text>
<text x="293.9" y="29.8">D</text>
<text x="0" y="81.8">C</text>
<text x="293.9" y="81.8">C</text>
<text x="0" y="133.7">B</text>
<text x="293.9" y="133.7">B</text>
<text x="0" y="185.7">A</text>
<text x="293.9" y="185.7">A</text>
</g>
<text font-size="3.4" x="138.7" y="58">W5500</text>
<g font-size="1.9">
<text x="230.6" y="67.5">0</text>
<text x="100.8" y="83.5">0</text>
<text x="105.6" y="85.8">0</text>
<text x="246.1" y="96.5">0</text>
<text x="289.8" y="96.5">0</text>
<text x="31.5" y="129.8">0</text>
<text x="107.9" y="126.2">0</text>
<text x="205.7" y="131.5">0</text>
<text x="81.3" y="144">0</text>
<text x="90.1" y="144">0</text>
<text x="180.8" y="149.3">0</text>
<text x="191.5" y="149.3">0</text>
<text x="139.9" y="151.1">0</text>
</g>
<g font-size="1.6">
<text x="202.7" y="46.6">3.3V_A</text>
<text x="214.8" y="45.9">1</text>
<text x="225.3" y="45.9">2</text>
<text x="240" y="46.6">3.3V</text>
<text x="230.8" y="53.9" transform="rotate(-90 230.8 53.9)">2</text>
<text x="90.7" y="57.3">3.3V_A</text>
<text x="230.8" y="59" transform="rotate(-90 230.8 59)">1</text>
<text x="76.1" y="61" transform="rotate(-90 76.1 61)">1</text>
<text x="79.6" y="61" transform="rotate(-90 79.6 61)">1</text>
<text x="83.2" y="61" transform="rotate(-90 83.2 61)">1</text>
<text x="103.3" y="63.3">3.3V_A</text>
<text x="76.1" y="69.7" transform="rotate(-90 76.1 69.7)">2</text>
<text x="79.6" y="69.7" transform="rotate(-90 79.6 69.7)">2</text>
<text x="83.2" y="69.7" transform="rotate(-90 83.2 69.7)">2</text>
<text x="101" y="71.6" transform="rotate(-90 101 71.6)">2</text>
<text x="101" y="76.8" transform="rotate(-90 101 76.8)">1</text>
<text x="134.8" y="73.4" transform="rotate(-90 134.8 73.4)">48</text>
<text x="136.5" y="73.4" transform="rotate(-90 136.5 73.4)">47</text>
<text x="138.3" y="73.4" transform="rotate(-90 138.3 73.4)">46</text>
<text x="140.1" y="73.4" transform="rotate(-90 140.1 73.4)">45</text>
<text x="141.9" y="73.4" transform="rotate(-90 141.9 73.4)">44</text>
<text x="143.7" y="73.4" transform="rotate(-90 143.7 73.4)">43</text>
<text x="145.4" y="73.4" transform="rotate(-90 145.4 73.4)">42</text>
<text x="147.2" y="73.4" transform="rotate(-90 147.2 73.4)">41</text>
<text x="149" y="73.4" transform="rotate(-90 149 73.4)">40</text>
<text x="150.8" y="73.4" transform="rotate(-90 150.8 73.4)">39</text>
<text x="152.5" y="73.4" transform="rotate(-90 152.5 73.4)">38</text>
<text x="154.3" y="73.4" transform="rotate(-90 154.3 73.4)">37</text>
<text x="12.1" y="82.2">TXP</text>
<text x="35.6" y="82.2">1</text>
<text x="46.8" y="83.2">15</text>
<text x="46.8" y="81.4">16</text>
<text x="63.5" y="81.4">1</text>
<text x="63.5" y="83.2">2</text>
<text x="122.3" y="81.4">1</text>
<text x="122.3" y="83.2">2</text>
<text x="164.8" y="81.4">36</text>
<text x="164.8" y="83.2">35</text>
<text x="190.3" y="83.9">5</text>
<text x="190.3" y="82.2">5</text>
<text x="190.3" y="80.4">5</text>
<text x="195.1" y="79.6">2</text>
<text x="195.1" y="83.2">2</text>
<text x="195.1" y="81.4">2</text>
<text x="216.6" y="82.3">INTN</text>
<text x="216.6" y="80.6">RSTN</text>
<text x="12.1" y="85.7">TXN</text>
<text x="35.6" y="85.7">1</text>
<text x="46.8" y="88.5">13</text>
<text x="46.8" y="85">14</text>
<text x="63.5" y="86.8">4</text>
<text x="63.5" y="85">3</text>
<text x="122.3" y="85">3</text>
<text x="122.3" y="86.8">4</text>
<text x="122.3" y="88.5">5</text>
<text x="164.8" y="85">34</text>
<text x="164.8" y="86.8">33</text>
<text x="164.8" y="88.5">32</text>
<text x="190.3" y="85.7">5</text>
<text x="190.3" y="89.3">5</text>
<text x="190.3" y="87.5">5</text>
<text x="195.1" y="88.5">2</text>
<text x="195.1" y="85">2</text>
<text x="195.1" y="86.8">2</text>
<text x="216.6" y="85.9">MISO</text>
<text x="216.6" y="84.1">MOSI</text>
<text x="216.6" y="89.5">SCSN</text>
<text x="216.6" y="87.7">SCLK</text>
<text x="257.5" y="87.7" transform="rotate(-90 257.5 87.7)">1</text>
<text x="275.2" y="89.4" transform="rotate(-90 275.2 89.4)">1</text>
<text x="12.1" y="92.8">RXP</text>
<text x="35.6" y="92.8">1</text>
<text x="46.8" y="93.9">10</text>
<text x="46.8" y="92.1">11</text>
<text x="46.8" y="90.3">12</text>
<text x="47.7" y="95.6">9</text>
<text x="63.5" y="90.3">5</text>
<text x="63.5" y="92.1">6</text>
<text x="63.5" y="93.9">7</text>
<text x="63.5" y="95.6">8</text>
<text x="72.5" y="95.6">2</text>
<text x="72.5" y="92.1">2</text>
<text x="77.7" y="95.6">1</text>
<text x="77.7" y="92.1">1</text>
<text x="122.3" y="90.3">6</text>
<text x="122.3" y="92.1">7</text>
<text x="122.3" y="93.9">8</text>
<text x="122.3" y="95.6">9</text>
<text x="164.8" y="90.3">31</text>
<text x="164.8" y="92.1">30</text>
<text x="164.8" y="93.9">29</text>
<text x="164.8" y="95.6">28</text>
<text x="220.1" y="95.6">1</text>
<text x="230.6" y="95.6">2</text>
<text x="236.7" y="91.8">3.3V_A</text>
<text x="257.5" y="92.8" transform="rotate(-90 257.5 92.8)">2</text>
<text x="268.1" y="95.6">2</text>
<text x="282.2" y="95.6">4</text>
<text x="12.1" y="96.4">RXN</text>
<text x="31.6" y="98.3" transform="rotate(-90 31.6 98.3)">1</text>
<text x="35.2" y="98.3" transform="rotate(-90 35.2 98.3)">1</text>
<text x="35.6" y="96.4">1</text>
<text x="104.5" y="101.9" transform="rotate(-90 104.5 101.9)">2</text>
<text x="108.1" y="101.9" transform="rotate(-90 108.1 101.9)">2</text>
<text x="121.4" y="97.4">10</text>
<text x="121.4" y="99.2">11</text>
<text x="121.4" y="101">12</text>
<text x="164.8" y="97.4">27</text>
<text x="164.8" y="99.2">26</text>
<text x="164.8" y="101">25</text>
<text x="205.9" y="101.9" transform="rotate(-90 205.9 101.9)">2</text>
<text x="211.2" y="101.9" transform="rotate(-90 211.2 101.9)">2</text>
<text x="257.5" y="101.9" transform="rotate(-90 257.5 101.9)">1</text>
<text x="31.6" y="107" transform="rotate(-90 31.6 107)">2</text>
<text x="35.2" y="107" transform="rotate(-90 35.2 107)">2</text>
<text x="81.4" y="103.7" transform="rotate(-90 81.4 103.7)">1</text>
<text x="85" y="103.7" transform="rotate(-90 85 103.7)">1</text>
<text x="90.3" y="105.4" transform="rotate(-90 90.3 105.4)">2</text>
<text x="104.5" y="107" transform="rotate(-90 104.5 107)">1</text>
<text x="108.1" y="107" transform="rotate(-90 108.1 107)">1</text>
<text x="113.4" y="105.4" transform="rotate(-90 113.4 105.4)">2</text>
<text x="205.9" y="107" transform="rotate(-90 205.9 107)">1</text>
<text x="211.2" y="107" transform="rotate(-90 211.2 107)">1</text>
<text x="257.5" y="107" transform="rotate(-90 257.5 107)">2</text>
<text x="275.2" y="105.3" transform="rotate(-90 275.2 105.3)">3</text>
<text x="81.4" y="112.4" transform="rotate(-90 81.4 112.4)">2</text>
<text x="85" y="112.4" transform="rotate(-90 85 112.4)">2</text>
<text x="90.3" y="110.6" transform="rotate(-90 90.3 110.6)">1</text>
<text x="31.6" y="116.1" transform="rotate(-90 31.6 116.1)">2</text>
<text x="113.4" y="114.2" transform="rotate(-90 113.4 114.2)">1</text>
<text x="134.8" y="115" transform="rotate(-90 134.8 115)">13</text>
<text x="136.5" y="115" transform="rotate(-90 136.5 115)">14</text>
<text x="138.3" y="115" transform="rotate(-90 138.3 115)">15</text>
<text x="140.1" y="115" transform="rotate(-90 140.1 115)">16</text>
<text x="141.9" y="115" transform="rotate(-90 141.9 115)">17</text>
<text x="143.7" y="115" transform="rotate(-90 143.7 115)">18</text>
<text x="145.4" y="115" transform="rotate(-90 145.4 115)">19</text>
<text x="147.2" y="115" transform="rotate(-90 147.2 115)">20</text>
<text x="149" y="115" transform="rotate(-90 149 115)">21</text>
<text x="150.8" y="115" transform="rotate(-90 150.8 115)">22</text>
<text x="152.5" y="115" transform="rotate(-90 152.5 115)">23</text>
<text x="154.3" y="115" transform="rotate(-90 154.3 115)">24</text>
<text x="181" y="119.7" transform="rotate(-90 181 119.7)">2</text>
<text x="191.7" y="119.7" transform="rotate(-90 191.7 119.7)">2</text>
<text x="205.9" y="114.3" transform="rotate(-90 205.9 114.3)">1</text>
<text x="31.6" y="121.3" transform="rotate(-90 31.6 121.3)">1</text>
<text x="205.9" y="123" transform="rotate(-90 205.9 123)">2</text>
<text x="81.4" y="128.5" transform="rotate(-90 81.4 128.5)">2</text>
<text x="117.5" y="126.6">3.3V_A</text>
<text x="138.3" y="128.5" transform="rotate(-90 138.3 128.5)">2</text>
<text x="147.2" y="128.5" transform="rotate(-90 147.2 128.5)">2</text>
<text x="150.8" y="128.5" transform="rotate(-90 150.8 128.5)">2</text>
<text x="157.9" y="128.5" transform="rotate(-90 157.9 128.5)">2</text>
<text x="165" y="128.5" transform="rotate(-90 165 128.5)">2</text>
<text x="170.3" y="128.5" transform="rotate(-90 170.3 128.5)">1</text>
<text x="181" y="128.4" transform="rotate(-90 181 128.4)">1</text>
<text x="191.7" y="128.4" transform="rotate(-90 191.7 128.4)">1</text>
<text x="81.4" y="133.7" transform="rotate(-90 81.4 133.7)">1</text>
<text x="138.3" y="133.7" transform="rotate(-90 138.3 133.7)">1</text>
<text x="147.2" y="133.7" transform="rotate(-90 147.2 133.7)">1</text>
<text x="150.8" y="133.7" transform="rotate(-90 150.8 133.7)">1</text>
<text x="157.9" y="133.7" transform="rotate(-90 157.9 133.7)">1</text>
<text x="165" y="133.7" transform="rotate(-90 165 133.7)">1</text>
<text x="170.3" y="137.3" transform="rotate(-90 170.3 137.3)">2</text>
<text x="181" y="132.1" transform="rotate(-90 181 132.1)">1</text>
<text x="191.7" y="132.1" transform="rotate(-90 191.7 132.1)">1</text>
<text x="181" y="142.6" transform="rotate(-90 181 142.6)">2</text>
<text x="191.7" y="142.6" transform="rotate(-90 191.7 142.6)">2</text>
<text x="224" y="195.2">Title</text>
<text x="231.2" y="197">&lt;Title&gt;</text>
<text x="224" y="200.6">Size</text>
<text x="225.8" y="202.4">A3</text>
<text x="231.2" y="200.6">Document Number</text>
<text x="231.2" y="202.4">&lt;Doc&gt;</text>
<text x="272.1" y="200.6">&lt;RevCode&gt;</text>
<text x="282.7" y="200.6">Rev</text>
<text x="224" y="205.9">Date:</text>
<text x="233.3" y="205.9">Monday, April 13, 2026</text>
<text x="259.6" y="205.9">Sheet</text>
<text x="268.5" y="205.9">6</text>
<text x="273.8" y="205.9">of</text>
<text x="279.2" y="205.9">6</text>
</g>
<g font-size="1.6" fill="#000080">
<text x="216.9" y="43.2">L8</text>
<text x="216.9" y="48.7">600R@100MHz</text>
<text x="231.8" y="49.8" transform="rotate(90 231.8 49.8)">C97</text>
<text x="231.8" y="56.9" transform="rotate(90 231.8 56.9)">0.1UF_50V_0603</text>
<text x="76.5" y="61.9">R71 R72 R73</text>
<text x="77.1" y="67.6" transform="rotate(90 77.1 67.6)">47R_0603</text>
<text x="80.7" y="67.6" transform="rotate(90 80.7 67.6)">47R_0603</text>
<text x="84.2" y="67.6" transform="rotate(90 84.2 67.6)">47R_0603</text>
<text x="102" y="69.3" transform="rotate(90 102 69.3)">C98</text>
<text x="58.7" y="77.2">T1</text>
<text x="102" y="74.7" transform="rotate(90 102 74.7)">0.1UF_50V_0603</text>
<text x="183.1" y="79.7">R741</text>
<text x="183.1" y="83.2">R761</text>
<text x="183.1" y="81.4">R751</text>
<text x="197.4" y="79.7">20R_0603</text>
<text x="197.4" y="83.2">20R_0603</text>
<text x="197.4" y="81.4">20R_0603</text>
<text x="183.1" y="88.6">R791</text>
<text x="183.1" y="85">R771</text>
<text x="183.1" y="86.8">R781</text>
<text x="197.4" y="88.6">20R_0603</text>
<text x="197.4" y="85">20R_0603</text>
<text x="197.4" y="86.8">20R_0603</text>
<text x="282" y="87.9">Y2</text>
<text x="282" y="90">25MHZ</text>
<text x="67.6" y="95.7">C101</text>
<text x="67.6" y="92.1">C100</text>
<text x="80" y="95.7">6.8nF_50V_0603</text>
<text x="80" y="92.1">6.8nF_50V_0603</text>
<text x="216.9" y="93.9">L9</text>
<text x="231.2" y="93.9">4.7uH</text>
<text x="260.7" y="90.3">C99</text>
<text x="260.7" y="92.5">22PF_50V_0603</text>
<text x="32" y="99.2">R80 R81</text>
<text x="53" y="99.9">H1102NLT</text>
<text x="105.6" y="99.6" transform="rotate(90 105.6 99.6)">C103</text>
<text x="109.1" y="99.6" transform="rotate(90 109.1 99.6)">C104</text>
<text x="206.9" y="101.3" transform="rotate(90 206.9 101.3)">C10510UF_16V_0603</text>
<text x="212.3" y="101.3" transform="rotate(90 212.3 101.3)">C1060.1UF_50V_0603</text>
<text x="32.7" y="104.9" transform="rotate(90 32.7 104.9)">75R_0603</text>
<text x="36.2" y="104.9" transform="rotate(90 36.2 104.9)">75R_0603</text>
<text x="81.8" y="104.6">R82 R83</text>
<text x="91.3" y="103.1" transform="rotate(90 91.3 103.1)">C102</text>
<text x="105.6" y="104.9" transform="rotate(90 105.6 104.9)">0.1UF_50V_0603</text>
<text x="109.1" y="104.9" transform="rotate(90 109.1 104.9)">0.1UF_50V_0603</text>
<text x="113.8" y="104.6">R84</text>
<text x="260.7" y="104.6">C107</text>
<text x="260.7" y="106.7">22PF_50V_0603</text>
<text x="32.7" y="113.8" transform="rotate(90 32.7 113.8)">C108</text>
<text x="82.5" y="110.2" transform="rotate(90 82.5 110.2)">82R_0603</text>
<text x="86" y="110.2" transform="rotate(90 86 110.2)">82R_0603</text>
<text x="91.3" y="108.5" transform="rotate(90 91.3 108.5)">22UF_25V_0805_X5R</text>
<text x="114.5" y="110.2" transform="rotate(90 114.5 110.2)">12.4K_0603</text>
<text x="156.5" y="110.3">W5500</text>
<text x="32.7" y="119.1" transform="rotate(90 32.7 119.1)">1UF_50V_0603</text>
<text x="209.1" y="117">R85</text>
<text x="184.2" y="122.3">R86</text>
<text x="194.9" y="122.3">R87</text>
<text x="206.9" y="120.9" transform="rotate(90 206.9 120.9)">0R_0603</text>
<text x="82.5" y="126.2" transform="rotate(90 82.5 126.2)">C109</text>
<text x="82.5" y="131.6" transform="rotate(90 82.5 131.6)">22UF_25V_0805_X5R</text>
<text x="139.4" y="128" transform="rotate(90 139.4 128)">C1100.1UF_50V_0603</text>
<text x="148.2" y="128" transform="rotate(90 148.2 128)">C1110.1UF_50V_0603</text>
<text x="151.8" y="128" transform="rotate(90 151.8 128)">C1120.1UF_50V_0603</text>
<text x="158.9" y="128" transform="rotate(90 158.9 128)">C1134.7UF_25V_0603</text>
<text x="166" y="128" transform="rotate(90 166 128)">C11410NF_50V_0603</text>
<text x="173.5" y="131.2">R88</text>
<text x="182" y="126.2" transform="rotate(90 182 126.2)">620R_0603</text>
<text x="192.7" y="126.2" transform="rotate(90 192.7 126.2)">620R_0603</text>
<text x="171.4" y="135.1" transform="rotate(90 171.4 135.1)">10K_0603</text>
<text x="184.2" y="134.8">D28</text>
<text x="184.9" y="135.5" transform="rotate(90 184.9 135.5)">LED_GREEN_0603</text>
<text x="194.9" y="134.8">D29</text>
<text x="195.5" y="135.5" transform="rotate(90 195.5 135.5)">LED_GREEN_0603</text>
</g>
<g font-size="1.6" fill="#004080">
<text x="50.7" y="82.5">16</text>
<text x="60.5" y="82.5">1</text>
<text x="125.4" y="82.5">TXN</text>
<text x="135.9" y="82.9" transform="rotate(-90 135.9 82.9)">AGND_48</text>
<text x="137.7" y="80.6" transform="rotate(-90 137.7 80.6)">NC_47</text>
<text x="139.4" y="80.6" transform="rotate(-90 139.4 80.6)">NC_46</text>
<text x="141.2" y="82.3" transform="rotate(-90 141.2 82.3)">PMODE0</text>
<text x="143" y="82.3" transform="rotate(-90 143 82.3)">PMODE1</text>
<text x="144.8" y="82.3" transform="rotate(-90 144.8 82.3)">PMODE2</text>
<text x="146.5" y="82.7" transform="rotate(-90 146.5 82.7)">RSVD_42</text>
<text x="148.3" y="82.7" transform="rotate(-90 148.3 82.7)">RSVD_41</text>
<text x="150.1" y="82.7" transform="rotate(-90 150.1 82.7)">RSVD_40</text>
<text x="151.9" y="82.7" transform="rotate(-90 151.9 82.7)">RSVD_39</text>
<text x="153.7" y="82.7" transform="rotate(-90 153.7 82.7)">RSVD_38</text>
<text x="155.4" y="79.7" transform="rotate(-90 155.4 79.7)">RSTn</text>
<text x="159.2" y="82.5">INTn</text>
<text x="50.7" y="89.6">13</text>
<text x="50.7" y="86.1">14</text>
<text x="50.7" y="84.3">15</text>
<text x="60.5" y="87.8">4</text>
<text x="60.5" y="86.1">3</text>
<text x="60.5" y="84.3">2</text>
<text x="125.4" y="84.3">TXP</text>
<text x="125.4" y="86.1">AGND_3</text>
<text x="125.4" y="87.8">AVDD_4</text>
<text x="125.4" y="89.6">RXN</text>
<text x="158.5" y="87.8">SCLK</text>
<text x="158.5" y="89.6">SCSn</text>
<text x="158.6" y="84.3">MOSI</text>
<text x="158.6" y="86.1">MISO</text>
<text x="50.7" y="95">10</text>
<text x="50.7" y="93.2">11</text>
<text x="50.7" y="91.4">12</text>
<text x="60.5" y="91.4">5</text>
<text x="60.5" y="93.2">6</text>
<text x="60.5" y="95">7</text>
<text x="125.4" y="91.4">RXP</text>
<text x="125.4" y="93.2">DNC</text>
<text x="125.4" y="95">AVDD_8</text>
<text x="156" y="93.2">XI/CLKIN</text>
<text x="159.2" y="95">GND</text>
<text x="160.4" y="91.4">XO</text>
<text x="50.7" y="96.7">9</text>
<text x="60.5" y="96.7">8</text>
<text x="125.4" y="96.7">AGND_9</text>
<text x="125.4" y="98.5">EXRES1</text>
<text x="125.4" y="100.3">AVDD_11</text>
<text x="156.2" y="100.3">DUPLED</text>
<text x="156.4" y="98.5">ACTLED</text>
<text x="159.3" y="96.7">VDD</text>
<text x="271.2" y="96.7">GND</text>
<text x="276.5" y="96.7">GND</text>
<text x="125.4" y="102.1">NC_12</text>
<text x="156" y="102.1">LINKLED</text>
<text x="276.4" y="102.2" transform="rotate(-90 276.4 102.2)">XTAL2 XTAL1</text>
<text x="135.9" y="111.1" transform="rotate(-90 135.9 111.1)">NC_13</text>
<text x="137.7" y="111.1" transform="rotate(-90 137.7 111.1)">AGND_14</text>
<text x="139.4" y="111.1" transform="rotate(-90 139.4 111.1)">AVDD_15</text>
<text x="141.2" y="111.1" transform="rotate(-90 141.2 111.1)">AGND_16</text>
<text x="143" y="111.1" transform="rotate(-90 143 111.1)">AVDD_17</text>
<text x="144.8" y="111.1" transform="rotate(-90 144.8 111.1)">VBG</text>
<text x="146.5" y="111.1" transform="rotate(-90 146.5 111.1)">AGND_19</text>
<text x="148.3" y="111.1" transform="rotate(-90 148.3 111.1)">TOCAP_20</text>
<text x="150.1" y="111.1" transform="rotate(-90 150.1 111.1)">AVDD_21</text>
<text x="151.9" y="111.1" transform="rotate(-90 151.9 111.1)">1V2O</text>
<text x="153.7" y="111.1" transform="rotate(-90 153.7 111.1)">RSD</text>
<text x="155.4" y="111.1" transform="rotate(-90 155.4 111.1)">SPDLED</text>
</g>
<g font-size="1.6" fill="#f00">
<text x="263.5" y="85">XTALO</text>
<text x="265.3" y="108.1">XTALI</text>
</g>
</svg>
